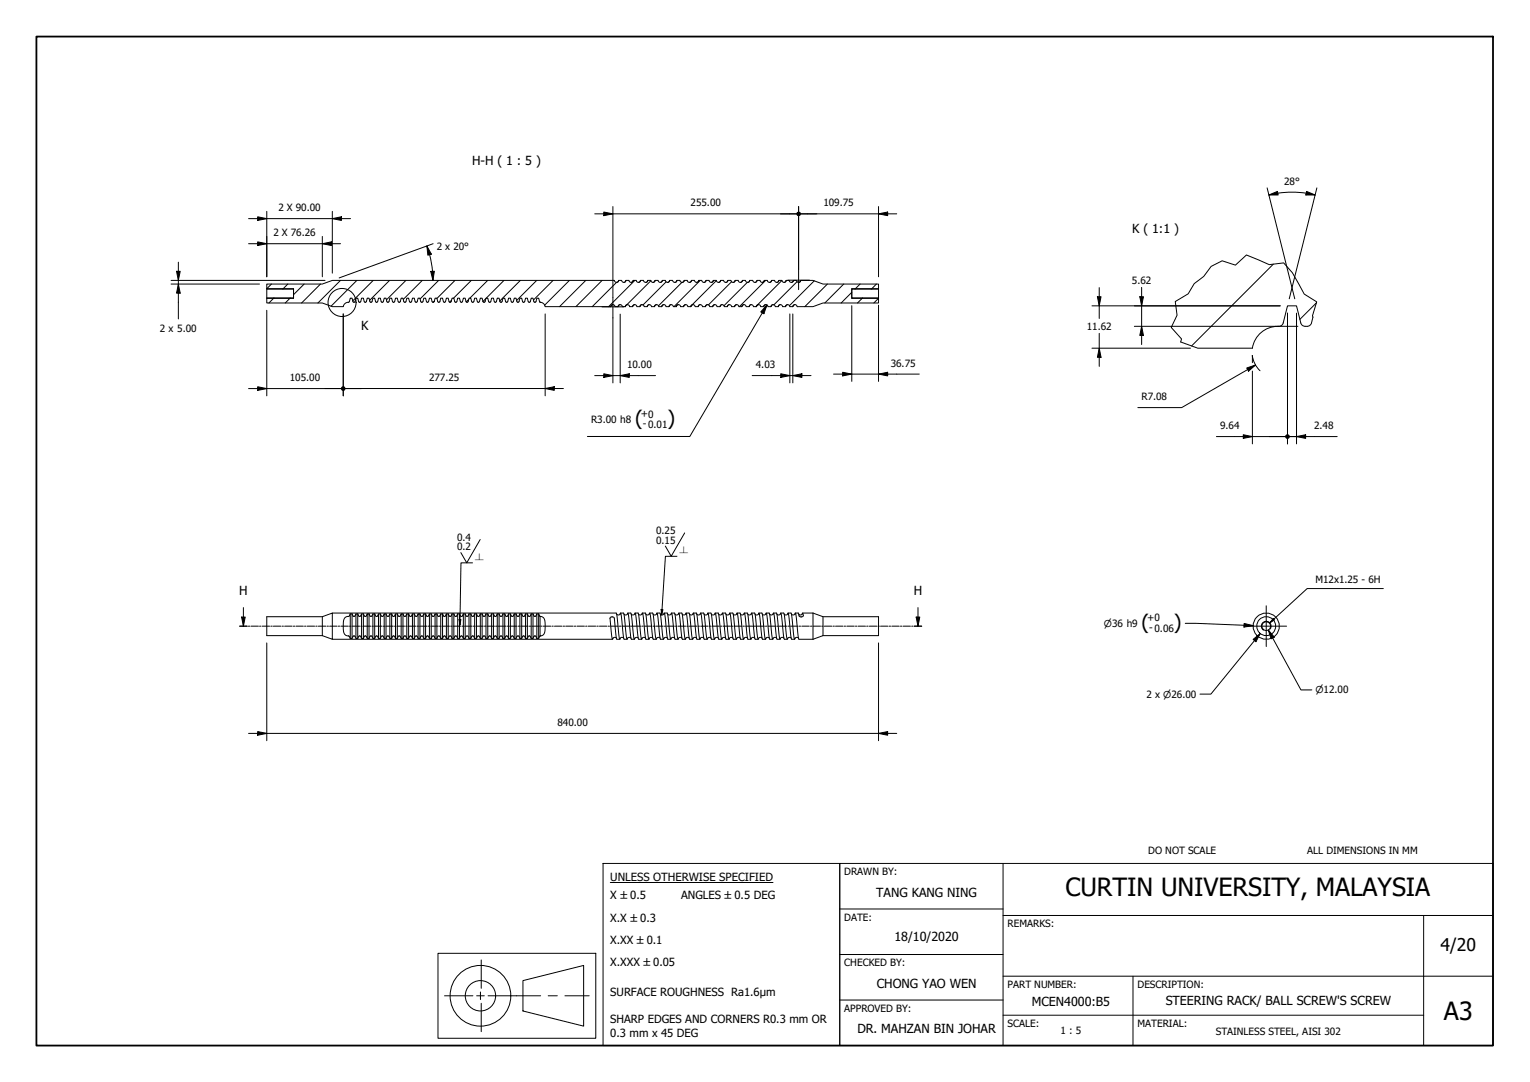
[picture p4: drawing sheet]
<svg xmlns="http://www.w3.org/2000/svg" width="420mm" height="297mm" viewBox="0 0 420 297" stroke-linecap="round" stroke-linejoin="round" font-family="sans-serif">
<!-- layer: Hatch (ISO) -->
<g fill="none" stroke="#000" stroke-width=".27">
<path d="M74.5 78l-1.2 1.3M79 78l-1.4 1.4M83.5 78l-2.9 2.9M88 78l-5.2 5.2M93.5 77l-6.2 6.2M98 77l-7.1 7.1M102.5 77l-5.6 5.6M107 77l-5.5 5.5M111.5 77l-5.4 5.3M116 77l-5.3 5.2M120.4 77l-5 5.1M124.9 77l-4.9 4.9"/>
<path d="M129.4 77l-4.8 4.9M133.9 77l-4.9 4.9M138.4 77l-4.9 4.9M142.9 77l-5.7 5.6M147.4 77l-5.5 5.5M151.9 77l-5.4 5.4M156.4 77l-6.8 6.8M160.9 77l-7.2 7.2M165.3 77l-7.1 7.2M169.3 77.5l-6.7 6.7M174.3 77l-7.2 7.2M178.7 77.1l-6.6 6.6"/>
<path d="M182.9 77.4l-6.3 6.3M187.3 77.5l-6.5 6.5M192.3 77l-7.2 7.2M196.7 77l-6.7 6.8M200.9 77.4l-6.4 6.3M205.2 77.5l-6.4 6.4M210.3 77l-7.2 7.2M214.7 77l-6.8 6.8M218.9 77.3l-6.4 6.4M223.6 77.1l-6.8 6.8M227.2 78l-6.2 6.2M231.7 78l-5.2 5.2"/>
<path d="M236.2 78l-1.4 1.4M240.7 78l-1.4 1.4M349.7 72.5l-22.5 22.5M75.2 81.8l-1.4 1.4M79.7 81.8l-1.4 1.4M119.3 82.6l-.4 .4M124 82.4l-.5 .5M128.7 82.2l-.7 .7M133.4 82l-.8 .8M171.8 84l-.2 .2M189.8 83.9l-.2 .3M207.9 83.8l-.4 .4"/>
<path d="M233.9 80.3l-2.9 2.9M236.9 81.8l-1.4 1.4M241.3 81.9l-1.3 1.3M361.5 83.1l-4.5 4.6"/>
</g>
<!-- layer: Visible (ISO) -->
<g fill="none" stroke="#000" stroke-width=".27">
<path d="M73.3 79.4v2.4M80.6 79.2v2.7M169.9 77h.8a.6 .6 0 0 0 .6 .5 .6 .6 0 0 0 .6-.5M169.9 77a.6 .6 0 0 1-.6 .5 .6 .6 0 0 1-.6-.5h-77.4l-2.8 1h-15.2v1.4h7.3v2.4h-7.3v1.4h15.2l2.8 1h3a2.25 2.25 0 0 1 1.7-1.4l.2-.9h.5l.2 .9 .4 .2 .2-.2 .2-.9h.5l.3 .9 .3 .2 .3-.2 .2-.9h.5l.2 .9 .4 .2 .2-.2 .2-.9h.5l.3 .9 .3 .2 .3-.2 .2-.9h.5l.2 .9 .4 .2 .2-.2 .2-.9h.5l.3 .9 .3 .2 .3-.2 .2-.9h.5l.2 .9 .4 .2M169.9 77l-.2 .4-.4 .1M171.9 77h.8a.6 .6 0 0 0 .6 .5 .6 .6 0 0 0 .6-.5M171.9 77l-.2 .4-.4 .1M173.9 77h.8a.6 .6 0 0 0 .6 .5 .6 .6 0 0 0 .6-.5M173.9 77l-.2 .4-.4 .1M175.8 77.2l-.5 .3M175.9 77h.8a.6 .6 0 0 0 .6 .5 .6 .6 0 0 0 .6-.5M175.9 77l-.1 .3"/>
<path d="M177.9 77h.8a.6 .6 0 0 0 .6 .5 .6 .6 0 0 0 .6-.5M177.9 77l-.2 .4-.4 .1M179.9 77h.8a.6 .6 0 0 0 .6 .5 .6 .6 0 0 0 .6-.5M179.9 77l-.2 .4-.4 .1M181.9 77h.8a.6 .6 0 0 0 .6 .5 .6 .6 0 0 0 .6-.5M181.9 77l-.2 .4-.4 .1M183.9 77h.8a.6 .6 0 0 0 .6 .5 .6 .6 0 0 0 .6-.5M183.9 77l-.2 .4-.4 .1M185.9 77h.8a.6 .6 0 0 0 .6 .5 .6 .6 0 0 0 .6-.5M185.9 77l-.2 .4-.4 .1M187.9 77h.8a.6 .6 0 0 0 .6 .5 .6 .6 0 0 0 .6-.5M187.9 77l-.2 .4-.4 .1"/>
<path d="M189.8 77.2l-.5 .3M189.9 77h.8a.6 .6 0 0 0 .6 .5 .6 .6 0 0 0 .6-.5M189.9 77l-.1 .3M191.8 77.2l-.5 .3M191.9 77h.8a.6 .6 0 0 0 .6 .5 .6 .6 0 0 0 .6-.5M191.9 77l-.1 .3M193.9 77h.8a.6 .6 0 0 0 .6 .5 .6 .6 0 0 0 .6-.5M193.9 77l-.2 .4-.4 .1M195.9 77h.8a.6 .6 0 0 0 .6 .5 .6 .6 0 0 0 .6-.5M195.9 77l-.2 .4-.4 .1M197.9 77h.8a.6 .6 0 0 0 .6 .5 .6 .6 0 0 0 .6-.5M197.9 77l-.2 .4-.4 .1"/>
<path d="M199.9 77h.8a.6 .6 0 0 0 .6 .5 .6 .6 0 0 0 .6-.5M199.9 77l-.2 .4-.4 .1M201.9 77h.8a.6 .6 0 0 0 .6 .5 .6 .6 0 0 0 .6-.5M201.9 77l-.2 .4-.4 .1M203.9 77h.8a.6 .6 0 0 0 .6 .5 .6 .6 0 0 0 .6-.5M203.9 77l-.2 .4-.4 .1M205.8 77.2l-.5 .3M205.9 77h.8a.6 .6 0 0 0 .6 .5 .6 .6 0 0 0 .6-.5M205.9 77l-.1 .3M207.9 77h.8a.6 .6 0 0 0 .6 .5 .6 .6 0 0 0 .6-.5M207.9 77l-.2 .4-.4 .1M209.9 77h.8a.6 .6 0 0 0 .6 .5 .6 .6 0 0 0 .6-.5"/>
<path d="M209.9 77l-.2 .4-.4 .1M211.9 77h.8a.6 .6 0 0 0 .6 .5 .6 .6 0 0 0 .6-.5M211.9 77l-.2 .4-.4 .1M213.9 77h.8a.6 .6 0 0 0 .6 .5 .6 .6 0 0 0 .6-.5M213.9 77l-.2 .4-.4 .1M215.9 77h.8a.6 .6 0 0 0 .6 .5 .6 .6 0 0 0 .6-.5M215.9 77l-.2 .4-.4 .1M217.9 77h.8a.6 .6 0 0 0 .6 .5 .6 .6 0 0 0 .6-.5M217.9 77l-.2 .4-.4 .1M219.8 77.2l-.5 .3M219.9 77h3.4l2.7 1h15.3v1.4h-7.4v2.4h7.4v1.4h-15.3l-2.7 1h-4.4a.6 .6 0 0 0-.6-.6 .6 .6 0 0 0-.6 .6M219.9 77l-.1 .3"/>
<path d="M233.9 79.2v2.7M241.3 79.4v2.4M114 82.8l-.2-.9h-.5l-.3 .9-.2 .2-.4-.2-.2-.9h-.5l-.2 .9-.4 .2-.2-.2-.2-.9h-.5l-.3 .9-.3 .2-.3-.2-.2-.9h-.5l-.2 .9-.4 .2-.2-.2-.2-.9h-.5l-.3 .9-.2 .2M114 82.8l.5 .1 .3-1h.5l.2 .9 .4 .2 .2-.2 .3-.9h.5l.2 .9 .4 .2 .2-.2 .2-.9h.5l.3 .9 .3 .2 .2-.2 .3-.9h.5l.2 .9 .4 .2 .2-.2 .2-.9h.5l.3 .9 .3 .2 .2-.2 .3-.9h.5l.2 .9 .4 .2 .2-.2 .2-.9h.5l.3 .9 .3 .2 .3-.2 .2-.9h.5l.2 .9 .4 .2M126.8 83l.2-.2 .2-.9h.5l.3 .9 .3 .2 .3-.2 .2-.9h.5l.2 .9 .4 .2 .2-.2 .2-.9h.5l.3 .9 .3 .2 .3-.2 .2-.9h.5l.2 .9 .4 .2 .2-.2 .3-.9h.4l.3 .9 .3 .2 .3-.2 .2-.9h.5l.2 .9 .4 .2 .2-.2 .3-.9h.5l.2 .9 .3 .2 .3-.2 .2-.9h.5l.2 .9 .4 .2 .2-.2 .3-.9h.5l.2 .9 .2 .2M140.6 83l.4-.2 .2-.9h.5l.2 .9 .4 .2 .2-.2 .3-.9h.5l.2 .9 .3 .2 .3-.2 .2-.9h.5l.2 .9 .4 .2 .2-.2 .3-.9h.5l.2 .9 .4 .2M147 83l.2-.2 .2-.9h.5l.4 1.1a1.42 1.42 0 0 1 1.4 1.2h18M167.7 84.2a.6 .6 0 0 1 .6-.6 .6 .6 0 0 1 .6 .6h.8M168.3 83.6l-.4 .2-.2 .4M169.7 84.2a.6 .6 0 0 1 .6-.6 .6 .6 0 0 1 .6 .6h.8M170.3 83.6l-.4 .2-.2 .4M171.7 84.2a.6 .6 0 0 1 .6-.6 .6 .6 0 0 1 .6 .6h.8"/>
<path d="M172.3 83.6l-.4 .2-.2 .4M173.7 84.2a.6 .6 0 0 1 .6-.6 .6 .6 0 0 1 .6 .6h.8M174.3 83.6l-.4 .2-.2 .4M175.7 84.2a.6 .6 0 0 1 .6-.6 .6 .6 0 0 1 .6 .6h.8M176.3 83.6l-.4 .2-.2 .4M177.7 84.2a.6 .6 0 0 1 .6-.6 .6 .6 0 0 1 .6 .6h.8M178.3 83.6l-.4 .2-.2 .4M179.7 84.2a.6 .6 0 0 1 .6-.6 .6 .6 0 0 1 .6 .6h.8M180.3 83.6l-.4 .2-.2 .4M181.7 84.2a.6 .6 0 0 1 .6-.6 .6 .6 0 0 1 .6 .6h.8M181.8 83.9l-.1 .3M182.3 83.6l-.5 .3"/>
<path d="M183.7 84.2a.6 .6 0 0 1 .6-.6 .6 .6 0 0 1 .6 .6h.8M184.3 83.6l-.4 .2-.2 .4M185.7 84.2a.6 .6 0 0 1 .6-.6 .6 .6 0 0 1 .6 .6h.8M186.3 83.6l-.4 .2-.2 .4M187.7 84.2a.6 .6 0 0 1 .6-.6 .6 .6 0 0 1 .6 .6h.8M188.3 83.6l-.4 .2-.2 .4M189.7 84.2a.6 .6 0 0 1 .6-.6 .6 .6 0 0 1 .6 .6h.8M190.3 83.6l-.4 .2-.2 .4M191.7 84.2a.6 .6 0 0 1 .6-.6 .6 .6 0 0 1 .6 .6h.8M192.3 83.6l-.4 .2-.2 .4M193.7 84.2a.6 .6 0 0 1 .6-.6 .6 .6 0 0 1 .6 .6h.8M194.3 83.6l-.4 .2-.2 .4"/>
<path d="M195.7 84.2a.6 .6 0 0 1 .6-.6 .6 .6 0 0 1 .6 .6h.8M195.8 83.9l-.1 .3M196.3 83.6l-.5 .3M197.7 84.2a.6 .6 0 0 1 .6-.6 .6 .6 0 0 1 .6 .6h.8M197.8 83.9l-.1 .3M198.3 83.6l-.5 .3M199.7 84.2a.6 .6 0 0 1 .6-.6 .6 .6 0 0 1 .6 .6h.8M200.3 83.6l-.3 .1-.3 .5M201.7 84.2a.6 .6 0 0 1 .6-.6 .6 .6 0 0 1 .6 .6h.8M202.3 83.6l-.3 .1-.3 .5M203.7 84.2a.6 .6 0 0 1 .6-.6 .6 .6 0 0 1 .6 .6h.8M204.3 83.6l-.3 .1-.3 .5"/>
<path d="M205.7 84.2a.6 .6 0 0 1 .6-.6 .6 .6 0 0 1 .6 .6h.8M206.3 83.6l-.4 .2-.2 .4M207.7 84.2a.6 .6 0 0 1 .6-.6 .6 .6 0 0 1 .6 .6h.8M208.3 83.6l-.4 .2-.2 .4M209.7 84.2a.6 .6 0 0 1 .6-.6 .6 .6 0 0 1 .6 .6h.8M209.8 83.9l-.1 .3M210.3 83.6l-.5 .3M211.7 84.2a.6 .6 0 0 1 .6-.6 .6 .6 0 0 1 .6 .6h.8M211.8 83.9l-.1 .3M212.3 83.6l-.5 .3M213.7 84.2a.6 .6 0 0 1 .6-.6 .6 .6 0 0 1 .6 .6h.8M214.3 83.6l-.4 .2-.2 .4"/>
<path d="M215.7 84.2a.6 .6 0 0 1 .6-.6 .6 .6 0 0 1 .6 .6h.8M216.3 83.6l-.4 .2-.2 .4M218.3 83.6l-.4 .2-.2 .4M350.9 89.6a7.1 7.1 0 0 0-7 6h-15l-4.7-1.7M360.6 87.1l-.4 1.5a1.61 1.61 0 0 1-1.5 1 1.61 1.61 0 0 1-1.5-1l-1.2-4.6h-2.4l-1.2 4.6a1.29 1.29 0 0 1-1.5 1M88.5 169.3l2.8-1v7.2l-2.8-1M88.5 169.3v5.2M88.5 169.3h-15.2v5.2h15.2M91.3 168.3h77.9l.8 6.3a.53 .53 0 0 0 .3 .8v-.2M91.3 175.5h76.9M96.2 168.5l-.1 .2a.67 .67 0 0 1-.9 .6 1.88 1.88 0 0 0-.9 2.1v.5a2.27 2.27 0 0 0 .9 2.6 .78 .78 0 0 1 1 .8M96.2 168.5h.5"/>
<path d="M96.2 168.5v6.8M96.7 168.5l.1 .2a.44 .44 0 0 0 .2 .5 .44 .44 0 0 0 .5-.1l.2-.6M96.7 175.3l.1-.2a.44 .44 0 0 1 .2-.5 .44 .44 0 0 1 .5 .1l.2 .6M96.7 168.5v6.8h-.5M98.2 168.5l.1 .2a.44 .44 0 0 0 .2 .5 .44 .44 0 0 0 .5-.1l.3-.6M98.2 175.3l.1-.2a.44 .44 0 0 1 .2-.5 .44 .44 0 0 1 .5 .1l.3 .6M98.2 168.5h-.5v6.8h.5M98.2 168.5v6.8M99.8 168.5l.1 .2a.44 .44 0 0 0 .2 .5 .44 .44 0 0 0 .5-.1l.2-.6M99.8 175.3l.1-.2a.44 .44 0 0 1 .2-.5 .44 .44 0 0 1 .5 .1l.2 .6M99.8 168.5h-.5v6.8h.5M99.8 168.5v6.8"/>
<path d="M101.3 168.5l.1 .2a.44 .44 0 0 0 .2 .5 .44 .44 0 0 0 .5-.1l.3-.6M101.3 175.3l.1-.2a.44 .44 0 0 1 .2-.5 .44 .44 0 0 1 .5 .1l.3 .6M101.3 168.5h-.5v6.8h.5M101.3 168.5v6.8M102.9 168.5l.1 .2a.44 .44 0 0 0 .2 .5 .44 .44 0 0 0 .5-.1l.2-.6M102.9 175.3l.1-.2a.44 .44 0 0 1 .2-.5 .44 .44 0 0 1 .5 .1l.2 .6M102.9 168.5h-.5v6.8h.5M102.9 168.5v6.8M104.4 168.5l.1 .2a.44 .44 0 0 0 .2 .5 .44 .44 0 0 0 .5-.1l.3-.6M104.4 175.3l.1-.2a.44 .44 0 0 1 .2-.5 .44 .44 0 0 1 .5 .1l.3 .6M104.4 168.5h-.5v6.8h.5M104.4 168.5v6.8"/>
<path d="M106 168.5l.1 .2a.44 .44 0 0 0 .2 .5 .44 .44 0 0 0 .5-.1l.3-.6M106 175.3l.1-.2a.44 .44 0 0 1 .2-.5 .44 .44 0 0 1 .5 .1l.3 .6M106 168.5h-.5v6.8h.5M106 168.5v6.8M107.6 168.5v.2a.44 .44 0 0 0 .2 .5 .44 .44 0 0 0 .5-.1l.3-.6M107.6 175.3v-.2a.44 .44 0 0 1 .2-.5 .44 .44 0 0 1 .5 .1l.3 .6M107.6 168.5h-.5v6.8h.5M107.6 168.5v6.8M109.1 168.5l.1 .2a.44 .44 0 0 0 .2 .5 .44 .44 0 0 0 .5-.1l.3-.6M109.1 175.3l.1-.2a.44 .44 0 0 1 .2-.5 .44 .44 0 0 1 .5 .1l.3 .6M109.1 168.5h-.5v6.8h.5M109.1 168.5v6.8"/>
<path d="M110.7 168.5v.2a.44 .44 0 0 0 .2 .5 .44 .44 0 0 0 .6-.1l.2-.6M110.7 175.3v-.2a.44 .44 0 0 1 .2-.5 .44 .44 0 0 1 .6 .1l.2 .6M110.7 168.5h-.5v6.8h.5M110.7 168.5v6.8M112.2 168.5l.1 .2a.44 .44 0 0 0 .2 .5 .44 .44 0 0 0 .5-.1l.3-.6M112.2 175.3l.1-.2a.44 .44 0 0 1 .2-.5 .44 .44 0 0 1 .5 .1l.3 .6M112.2 168.5h-.5v6.8h.5M112.2 168.5v6.8M113.8 168.5v.2a.44 .44 0 0 0 .2 .5 .44 .44 0 0 0 .6-.1l.2-.6M113.8 175.3v-.2a.44 .44 0 0 1 .2-.5 .44 .44 0 0 1 .6 .1l.2 .6M113.8 168.5h-.5v6.8h.5M113.8 168.5v6.8"/>
<path d="M115.3 168.5l.1 .2a.44 .44 0 0 0 .2 .5 .44 .44 0 0 0 .5-.1l.3-.6M115.3 175.3l.1-.2a.44 .44 0 0 1 .2-.5 .44 .44 0 0 1 .5 .1l.3 .6M115.3 168.5h-.5v6.8h.5M115.3 168.5v6.8M116.9 168.5l.1 .2a.44 .44 0 0 0 .2 .5 .44 .44 0 0 0 .5-.1l.2-.6M116.9 175.3l.1-.2a.44 .44 0 0 1 .2-.5 .44 .44 0 0 1 .5 .1l.2 .6M116.9 168.5h-.5v6.8h.5M116.9 168.5v6.8M118.4 168.5l.1 .2a.44 .44 0 0 0 .2 .5 .44 .44 0 0 0 .5-.1l.3-.6M118.4 175.3l.1-.2a.44 .44 0 0 1 .2-.5 .44 .44 0 0 1 .5 .1l.3 .6M118.4 168.5h-.5v6.8h.5M118.4 168.5v6.8"/>
<path d="M120 168.5l.1 .2a.44 .44 0 0 0 .2 .5 .44 .44 0 0 0 .5-.1l.2-.6M120 175.3l.1-.2a.44 .44 0 0 1 .2-.5 .44 .44 0 0 1 .5 .1l.2 .6M120 168.5h-.5v6.8h.5M120 168.5v6.8M121.5 168.5l.1 .2a.44 .44 0 0 0 .2 .5 .44 .44 0 0 0 .5-.1l.3-.6M121.5 175.3l.1-.2a.44 .44 0 0 1 .2-.5 .44 .44 0 0 1 .5 .1l.3 .6M121.5 168.5h-.5v6.8h.5M121.5 168.5v6.8M123.1 168.5l.1 .2a.44 .44 0 0 0 .2 .5 .44 .44 0 0 0 .5-.1l.2-.6M123.1 175.3l.1-.2a.44 .44 0 0 1 .2-.5 .44 .44 0 0 1 .5 .1l.2 .6M123.1 168.5h-.5v6.8h.5M123.1 168.5v6.8"/>
<path d="M124.1 168.5v6.8M124.1 168.5h.5M124.6 168.5v6.8h-.5M124.6 168.5l.1 .2a.44 .44 0 0 0 .2 .5 .44 .44 0 0 0 .5-.1l.3-.6M124.6 175.3l.1-.2a.44 .44 0 0 1 .2-.5 .44 .44 0 0 1 .5 .1l.3 .6M125.7 168.5h.5M125.7 168.5v6.8M126.2 168.5v6.8h-.5M126.2 168.5l.1 .2a.44 .44 0 0 0 .2 .5 .44 .44 0 0 0 .5-.1l.2-.6M126.2 175.3l.1-.2a.44 .44 0 0 1 .2-.5 .44 .44 0 0 1 .5 .1l.2 .6M127.2 168.5h.5M127.2 168.5v6.8"/>
<path d="M127.7 168.5v6.8h-.5M127.7 168.5l.1 .2a.44 .44 0 0 0 .2 .5 .44 .44 0 0 0 .5-.1l.3-.6M127.7 175.3l.1-.2a.44 .44 0 0 1 .2-.5 .44 .44 0 0 1 .5 .1l.3 .6M128.8 168.5h.5M128.8 168.5v6.8M129.3 168.5v6.8h-.5M129.3 168.5l.1 .2a.44 .44 0 0 0 .2 .5 .44 .44 0 0 0 .5-.1l.2-.6M129.3 175.3l.1-.2a.44 .44 0 0 1 .2-.5 .44 .44 0 0 1 .5 .1l.2 .6M130.3 168.5h.5M130.3 168.5v6.8M130.8 168.5v6.8h-.5M130.8 168.5l.1 .2a.44 .44 0 0 0 .2 .5 .44 .44 0 0 0 .5-.1l.3-.6"/>
<path d="M130.8 175.3l.1-.2a.44 .44 0 0 1 .2-.5 .44 .44 0 0 1 .5 .1l.3 .6M131.9 168.5h.5M131.9 168.5v6.8M132.4 168.5v6.8h-.5M132.4 168.5l.1 .2a.44 .44 0 0 0 .2 .5 .44 .44 0 0 0 .5-.1l.3-.6M132.4 175.3l.1-.2a.44 .44 0 0 1 .2-.5 .44 .44 0 0 1 .5 .1l.3 .6M133.5 168.5h.4M133.5 168.5v6.8M133.9 168.5v6.8h-.4M133.9 168.5l.1 .2a.44 .44 0 0 0 .2 .5 .44 .44 0 0 0 .5-.1l.3-.6M133.9 175.3l.1-.2a.44 .44 0 0 1 .2-.5 .44 .44 0 0 1 .5 .1l.3 .6M135 168.5h.5"/>
<path d="M135 168.5v6.8M135.5 168.5v6.8h-.5M135.5 168.5l.1 .2a.44 .44 0 0 0 .2 .5 .44 .44 0 0 0 .5-.1l.3-.6M135.5 175.3l.1-.2a.44 .44 0 0 1 .2-.5 .44 .44 0 0 1 .5 .1l.3 .6M136.6 168.5h.5M136.6 168.5v6.8M137.1 168.5v6.8h-.5M137.1 168.5v.2a.44 .44 0 0 0 .2 .5 .44 .44 0 0 0 .5-.1l.3-.6M137.1 175.3v-.2a.44 .44 0 0 1 .2-.5 .44 .44 0 0 1 .5 .1l.3 .6M138.1 168.5h.5M138.1 168.5v6.8M138.6 168.5v6.8h-.5"/>
<path d="M138.6 168.5l.1 .2a.44 .44 0 0 0 .2 .5 .44 .44 0 0 0 .5-.1l.3-.6M138.6 175.3l.1-.2a.44 .44 0 0 1 .2-.5 .44 .44 0 0 1 .5 .1l.3 .6M139.7 168.5h.5M139.7 168.5v6.8M140.2 168.5v6.8h-.5M140.2 168.5v.2a.44 .44 0 0 0 .2 .5 .44 .44 0 0 0 .6-.1l.2-.6M140.2 175.3v-.2a.44 .44 0 0 1 .2-.5 .44 .44 0 0 1 .6 .1l.2 .6M141.2 168.5h.5M141.2 168.5v6.8M141.7 168.5v6.8h-.5M141.7 168.5l.1 .2a.44 .44 0 0 0 .2 .5 .44 .44 0 0 0 .5-.1l.3-.6M141.7 175.3l.1-.2a.44 .44 0 0 1 .2-.5 .44 .44 0 0 1 .5 .1l.3 .6"/>
<path d="M142.8 168.5h.5M142.8 168.5v6.8M143.3 168.5v6.8h-.5M143.3 168.5v.2a.44 .44 0 0 0 .2 .5 .44 .44 0 0 0 .6-.1l.2-.6M143.3 175.3v-.2a.44 .44 0 0 1 .2-.5 .44 .44 0 0 1 .6 .1l.2 .6M144.3 168.5h.5M144.3 168.5v6.8M144.8 168.5v6.8h-.5M144.8 168.5l.1 .2a.44 .44 0 0 0 .2 .5 .44 .44 0 0 0 .5-.1l.3-.6M144.8 175.3l.1-.2a.44 .44 0 0 1 .2-.5 .44 .44 0 0 1 .5 .1l.3 .6M145.9 168.5h.5M145.9 168.5v6.8"/>
<path d="M146.4 168.5v6.8h-.5M146.4 168.5l.1 .2a.44 .44 0 0 0 .2 .5 .44 .44 0 0 0 .5-.1l.2-.6M146.4 175.3l.1-.2a.44 .44 0 0 1 .2-.5 .44 .44 0 0 1 .5 .1l.2 .6M147.4 168.5h.5M147.4 168.5v6.8M147.9 168.5v6.8h-.5M147.9 168.5l.4 .7M148.3 169.2l.1 5.4-.5 .7M148.3 169.2a1.66 1.66 0 0 1 1.4 2.2v.5a2.27 2.27 0 0 1-.9 2.6l-.5 .1M168.3 175.2l-.1 .3-.6-5a.77 .77 0 0 1 .2-1.1h.6a4.1 4.1 0 0 1 .5 2.6l.4 3.4 .9 .1M169.3 175.2a.55 .55 0 0 0-1 .1M170.3 168.6v-.2a.55 .55 0 0 1 .3 .8l.7 6.1 .1 .2h.8"/>
<path d="M170.3 168.6l-.1 .1a.56 .56 0 0 1-.9-.1M170.4 168.3h.8l.2 .3 .6 6a.55 .55 0 0 0 .3 .8v-.2M171.3 175.2a.55 .55 0 0 0-1 .1M172.3 168.6v-.2a.55 .55 0 0 1 .3 .8l.7 6 .1 .3h.8M172.3 168.6l-.1 .1a.56 .56 0 0 1-.9-.1M172.4 168.3h.8l.2 .3 .6 6a.55 .55 0 0 0 .3 .8v-.2M173.3 175.2a.55 .55 0 0 0-1 .1M174.3 168.6v-.2a.55 .55 0 0 1 .3 .8l.7 6.1 .1 .2h.8M174.3 168.6l-.1 .1a.56 .56 0 0 1-.9-.1M174.4 168.3h.8l.1 .2 .9 7 .1-.3M175.3 175.2a.55 .55 0 0 0-1 .1M176.3 168.6l.1-.2a.55 .55 0 0 1 .2 .8l.7 6.1 .1 .2h.8"/>
<path d="M176.3 168.6l-.1 .1a.56 .56 0 0 1-.9-.1M176.4 168.3h.8l.2 .3 .6 6a.55 .55 0 0 0 .3 .8v-.2M177.3 175.2a.55 .55 0 0 0-1 .1M178.3 168.6l.1-.2a.55 .55 0 0 1 .2 .8l.7 6 .1 .3h.8M178.3 168.6l-.1 .1a.56 .56 0 0 1-.9-.1M178.4 168.3h.8l.2 .3 .6 6a.55 .55 0 0 0 .3 .8v-.2M179.3 175.2a.55 .55 0 0 0-1 .1M180.3 168.6l.1-.2a.55 .55 0 0 1 .2 .8l.7 6.1 .1 .2h.8M180.3 168.6l-.1 .1a.56 .56 0 0 1-.9-.1M180.4 168.3h.8l.1 .2 .9 7 .1-.3M181.3 175.2l-.6-.2-.4 .3M182.3 168.6l.1-.2a.55 .55 0 0 1 .2 .8l.7 6.1 .1 .2h.8"/>
<path d="M182.3 168.6l-.1 .1a.56 .56 0 0 1-.9-.1M182.4 168.3h.8l.1 .2 .9 7 .1-.3M183.3 175.2l-.6-.2-.4 .3M184.3 168.6l.1-.2a.55 .55 0 0 1 .2 .8l.7 6 .1 .3h.8M184.3 168.6l-.1 .1a.56 .56 0 0 1-.9-.1M184.4 168.3h.8l.1 .2 .9 7 .1-.3M185.3 175.2l-.1-.1a.55 .55 0 0 0-.9 .2M186.3 168.6l.1-.2a.55 .55 0 0 1 .2 .8l.7 6.1 .1 .2h.8M186.3 168.6l-.1 .1a.56 .56 0 0 1-.9-.1M186.4 168.3h.8l.1 .2 .7 6.1a.54 .54 0 0 0 .3 .8v-.2M187.3 175.2a.55 .55 0 0 0-1 .1M188.3 168.6l.1-.2a.55 .55 0 0 1 .2 .8l.7 6.1 .1 .2h.8"/>
<path d="M188.3 168.6l-.1 .1a.56 .56 0 0 1-.9-.1M188.4 168.3h.8l.1 .2 .9 7 .1-.3M189.3 175.2a.55 .55 0 0 0-1 .1M190.3 168.6l.1-.3 .9 7 .1 .2h.8M190.3 168.6l-.1 .1a.56 .56 0 0 1-.9-.1M190.4 168.3h.8l.1 .2 .9 7 .1-.3M191.3 175.2a.55 .55 0 0 0-1 .1M192.3 168.6l.1-.3 .9 7 .1 .2h.8M192.3 168.6l-.1 .1a.56 .56 0 0 1-.9-.1M192.4 168.3h.8l.1 .2 .7 6.1a.54 .54 0 0 0 .3 .8v-.2M193.3 175.2a.55 .55 0 0 0-1 .1M194.3 168.6l.1-.3 .9 7 .1 .2h.8"/>
<path d="M194.3 168.6l-.1 .1a.56 .56 0 0 1-.9-.1M194.4 168.3h.8l.1 .2 .9 7 .1-.3M195.3 175.2a.55 .55 0 0 0-1 .1M196.3 168.6l.1-.3 .9 7 .1 .2h.8M196.3 168.6l-.1 .1a.56 .56 0 0 1-.9-.1M196.4 168.3h.8l.1 .2 .9 7 .1-.3M197.3 175.2a.55 .55 0 0 0-1 .1M198.3 168.6l.1-.3 .9 7 .1 .2h.8M198.3 168.6l-.1 .1a.56 .56 0 0 1-.9-.1M198.4 168.3h.8l.1 .2 .7 6.1a.53 .53 0 0 0 .3 .8v-.2M199.3 175.2a.55 .55 0 0 0-1 .1M200.3 168.6l.1-.3 .9 7 .1 .2h.8"/>
<path d="M200.3 168.6l-.1 .1a.56 .56 0 0 1-.9-.1M200.4 168.3h.8l.2 .3 .6 6a.55 .55 0 0 0 .3 .8v-.2M201.3 175.2a.55 .55 0 0 0-1 .1M202.3 168.6l.1-.3 .9 7 .1 .2h.8M202.3 168.6l-.1 .1a.56 .56 0 0 1-.9-.1M202.4 168.3h.8l.1 .2 .7 6.1a.55 .55 0 0 0 .3 .8v-.2M203.3 175.2a.55 .55 0 0 0-1 .1M204.3 168.6l.1-.3 .9 7 .1 .2h.8M204.3 168.6l-.4 .2-.6-.2M204.4 168.3h.8l.1 .2 .7 6.1a.53 .53 0 0 0 .3 .8v-.2M205.3 175.2a.55 .55 0 0 0-1 .1M206.3 168.6l.1-.3 .9 7 .1 .2h.8"/>
<path d="M206.3 168.6l-.4 .2-.6-.2M206.4 168.3h.8l.2 .3 .6 6a.55 .55 0 0 0 .3 .8v-.2M207.3 175.2a.55 .55 0 0 0-1 .1M208.3 168.6v-.2a.55 .55 0 0 1 .3 .8l.7 6 .1 .3h.8M208.3 168.6l-.4 .2-.6-.2M208.4 168.3h.8l.1 .2 .7 6.1a.55 .55 0 0 0 .3 .8v-.2M209.3 175.2a.55 .55 0 0 0-1 .1M210.3 168.6v-.2a.55 .55 0 0 1 .3 .8l.7 6.1 .1 .2h.8M210.3 168.6l-.1 .1a.56 .56 0 0 1-.9-.1M210.4 168.3h.8l.1 .2 .7 6.1a.53 .53 0 0 0 .3 .8v-.2M211.3 175.2a.55 .55 0 0 0-1 .1M212.3 168.6v-.2a.55 .55 0 0 1 .3 .8l.7 6 .1 .3h.8"/>
<path d="M212.3 168.6l-.1 .1a.56 .56 0 0 1-.9-.1M212.4 168.3h.8l.1 .2 .7 6.1a.55 .55 0 0 0 .3 .8v-.2M213.3 175.2a.55 .55 0 0 0-1 .1M214.3 168.6v-.2a.55 .55 0 0 1 .3 .8l.7 6 .1 .3h.8M214.3 168.6l-.1 .1a.56 .56 0 0 1-.9-.1M214.4 168.3h.8l.2 .3 .6 6a.55 .55 0 0 0 .3 .8v-.2M215.3 175.2a.55 .55 0 0 0-1 .1M216.3 168.6v-.2a.55 .55 0 0 1 .3 .8l.7 6.1 .1 .2h.8M216.3 168.6l-.1 .1a.56 .56 0 0 1-.9-.1M216.4 168.3h.8l.1 .2 .9 7 .1-.3M217.3 175.2a.55 .55 0 0 0-1 .1M218.3 168.6l.1-.2a.55 .55 0 0 1 .2 .8l.8 6.3h3.9"/>
<path d="M218.3 168.6l-.1 .1a.56 .56 0 0 1-.9-.1M218.4 168.3h.8a.88 .88 0 0 0 1.2 1 .61 .61 0 0 0 0-1l-.1 .3M219.3 175.2a.55 .55 0 0 0-1 .1M220.3 168.6l-.1 .1a.56 .56 0 0 1-.9-.1M220.4 168.3h2.9M223.3 168.3l2.7 1v5.2l-2.7 1M223.3 168.3v7.2M226 169.3h15.3v5.2h-15.3"/>
<circle cx="347.7" cy="171.9" r="1.2"/>
<circle cx="347.7" cy="171.9" r="2.6"/>
<circle cx="347.7" cy="171.9" r="3.6"/>
</g>
<!-- layer: Visible Narrow (ISO) -->
<path d="M73.3 79.2h7.3M233.9 79.2h7.4M73.3 81.9h7.3M233.9 81.9h7.4M348.8 172.7a1.34 1.34 0 0 0-.3-1.9 1.34 1.34 0 0 0-1.9 .3 1.34 1.34 0 0 0 .4 1.9" fill="none" stroke="#000" stroke-width=".27"/>
<!-- layer: Break Line (ISO) -->
<path d="M360.6 87.1l-.2-.4 1.2-3.8-3.4-2.2-3.3-5.8-2.4-2.7-3.9 .5-6.3-2.7-3 2.8-3.7-1.2-3 1.5-2.1 2.8-2.6 2-1.6 2.8-3.6 2.1 .5 3.7-1.6 3.4 2.9 3.1-.3 .9" fill="none" stroke="#000" stroke-width=".27"/>
<!-- layer: Section Line (ISO) -->
<g fill="none" stroke="#000" stroke-width=".27">
<path d="M65.8 171.9h2.1M66.3 169.4h1l-.5 2.5zM66.8 166.8v5.1M68.2 171.9h.4M68.9 171.9h2.1M71.3 171.9h.4M72 171.9h2M74.4 171.9h.4M75.1 171.9h2M77.4 171.9h.4M78.2 171.9h2M80.5 171.9h.4"/>
<path d="M81.3 171.9h2M83.6 171.9h.4M84.3 171.9h2.1M86.7 171.9h.4M87.4 171.9h2.1M89.8 171.9h.4M90.5 171.9h2.1M92.9 171.9h.4M93.6 171.9h2.1M96 171.9h.4M96.7 171.9h2M99.1 171.9h.4"/>
<path d="M99.8 171.9h2M102.2 171.9h.3M102.9 171.9h2M105.2 171.9h.4M106 171.9h2M108.3 171.9h.4M109 171.9h2.1M111.4 171.9h.4M112.1 171.9h2.1M114.5 171.9h.4M115.2 171.9h2.1M117.6 171.9h.4"/>
<path d="M118.3 171.9h2M120.7 171.9h.4M121.4 171.9h2M123.8 171.9h.4M124.5 171.9h2M126.9 171.9h.3M127.6 171.9h2M129.9 171.9h.4M130.7 171.9h2M133 171.9h.4M133.7 171.9h2.1M136.1 171.9h.4"/>
<path d="M136.8 171.9h2.1M139.2 171.9h.4M139.9 171.9h2.1M142.3 171.9h.4M143 171.9h2M145.4 171.9h.4M146.1 171.9h2M148.5 171.9h.4M149.2 171.9h2M151.5 171.9h.4M152.3 171.9h2M154.6 171.9h.4"/>
<path d="M155.4 171.9h2M157.7 171.9h.4M158.4 171.9h2.1M160.8 171.9h.4M161.5 171.9h2.1M163.9 171.9h.4M164.6 171.9h2.1M167 171.9h.4M167.7 171.9h2.1M170.1 171.9h.4M170.8 171.9h2M173.2 171.9h.4"/>
<path d="M173.9 171.9h2M176.2 171.9h.4M177 171.9h2M179.3 171.9h.4M180.1 171.9h2M182.4 171.9h.4M183.1 171.9h2.1M185.5 171.9h.4M186.2 171.9h2.1M188.6 171.9h.4M189.3 171.9h2.1M191.7 171.9h.4"/>
<path d="M192.4 171.9h2.1M194.8 171.9h.4M195.5 171.9h2M197.9 171.9h.4M198.6 171.9h2M201 171.9h.3M201.7 171.9h2M204 171.9h.4M204.8 171.9h2M207.1 171.9h.4M207.8 171.9h2.1M210.2 171.9h.4"/>
<path d="M210.9 171.9h2.1M213.3 171.9h.4M214 171.9h2.1M216.4 171.9h.4M217.1 171.9h2M219.5 171.9h.4M220.2 171.9h2M222.6 171.9h.4M223.3 171.9h2M225.7 171.9h.3M226.4 171.9h2M228.7 171.9h.4"/>
<path d="M229.5 171.9h2M231.8 171.9h.4M232.5 171.9h2.1M234.9 171.9h.4M235.6 171.9h2.1M238 171.9h.4M238.7 171.9h2.1M241.1 171.9h.4M241.8 171.9h2.1M244.2 171.9h.4M244.9 171.9h2M247.3 171.9h.4"/>
<path d="M248 171.9h2M250.3 171.9h.4M251.1 171.9h2M251.6 169.4h1l-.5 2.5zM252.1 166.8v5.1"/>
</g>
<g fill="#000">
<path d="M66.3 169.4h1l-.5 2.5z" fill-rule="evenodd"/>
<path d="M251.6 169.4h1l-.5 2.5z" fill-rule="evenodd"/>
</g>
<!-- layer: Detail Boundary (ISO) -->
<circle cx="93.9" cy="83" r="3.9" fill="none" stroke="#000" stroke-width=".27"/>
<!-- layer: Border (ISO) -->
<path d="M10 10h400v277h-400z" fill="none" stroke="#000" stroke-width=".5"/>
<!-- layer: Title (ISO) -->
<g fill="none" stroke="#000" stroke-width=".27">
<path d="M165.6 237h65v50h-65zM230.6 237h179.4v50h-179.4zM275.5 237v50M167.6 242.3h44.7M230.6 249.5h44.9M275.5 251.3h134.5M391 251.3v35.7M120.3 261.7h43.3v23.3h-43.3zM122.1 273.4h7.8M130.9 273.4h2.1M131.9 272.3v2.1M132.2 263.5v7.8"/>
<path d="M132.2 275.4v7.8M134 273.4h14.5M143.6 269.2l16.7-4.2v16.7l-16.7-4.2zM150.5 273.4h2.6M155.1 273.4h6.7M230.6 274.5h44.9M230.6 262h44.9M275.5 278.7h115.5M275.5 268h134.5M311.1 268v19"/>
<circle cx="131.9" cy="273.4" r="8.3"/>
<circle cx="131.9" cy="273.4" r="4.2"/>
</g>
<!-- layer: Dimension (ISO) -->
<g fill="none" stroke="#000" stroke-width=".27">
<path d="M70.8 59.5l2.5 .5-2.5 .5zM73.3 58v18M91.3 58v17M163.3 58.7h83M165.8 58.2l2.5 .5-2.5 .5zM168.3 56.7v24.9M219.3 56.7v17.2M241.3 58.7l2.5-.5v1zM241.3 56.7v19.3M348 51.6l7.6 30.4M348.5 53.5l2.3-1 .2 1zM348.5 53.5a26.3 26.3 0 0 1 12.7 0"/>
<path d="M358.8 52.5l2.4 1h-2.6zM361.6 51.6l-7.6 30.4M47 78h24.3M47 77h42.3M48.5 74.5h1l-.5 2.5zM49 78l.5 2.5h-1zM49 72v15.6M68.3 66.9h25.2M68.3 60h28M70.8 66.4l2.5 .5-2.5 .5zM88.5 66.9l2.5-.5v1zM88.5 64.9v11.1"/>
<path d="M91.3 60l2.5-.5v1zM117.2 67.5l1.3 2.3-1 .3zM117.2 67.5l1.2 4.4 .5 5.1M118.3 74.5h1l-.4 2.5zM118.9 66.9l-25.8 9.4M301.9 79v8.4M313.5 78.9v15.7M73.3 85.2v23.5M94.3 86.2v22.5M149.7 86.2v22.5M168.3 87.2v17.9M170.3 86.2v18.9"/>
<path d="M210.6 83.7l-.8 2.4-.9-.5zM210.6 83.7l-21.2 36.1h-28.1M216.9 86.2v18.9M217.7 86.2v18.9M233.9 83.9v20.8M241.3 83.8v20.9M299.9 95.6h27M299.9 84h51.7M301.4 81.5h1l-.5 2.5zM301.9 95.6l.5 2.5h-1zM301.9 91.5v9.1M311.5 89.6h44.9"/>
<path d="M313 81.5h1l-.5 2.5zM313.5 89.6l.5 2.5h-1zM343.9 97.6l.9 2.6 1.2 1.6M343.9 97.6v2M353.6 86v35.9M356 86v35.9M70.8 106.2l2.5 .5-2.5 .5zM149.7 106.7l2.5-.5v1zM154.7 106.7h-86.4M163.3 103.1h16.7M165.8 102.6l2.5 .5-2.5 .5zM170.3 103.1l2.5-.5v1z"/>
<path d="M206.6 103.1h16.1M214.4 102.6l2.5 .5-2.5 .5zM217.7 103.1l2.5-.5v1zM228.9 102.7h23.5M231.4 102.2l2.5 .5-2.5 .5zM241.3 102.7l2.5-.5v1zM334 119.9h33.2M341.4 119.4l2.5 .5-2.5 .5zM342.4 101l2.4-.8-1.9 1.7zM343.9 101.9v20M344.8 100.2l-20.3 11.7h-12M356 119.9l2.5-.5v1z"/>
<path d="M73.3 176.5v26.8M241.3 176.5v26.8M325.5 171.1l18.6 .7M341.7 171.2l2.4 .6-2.5 .4zM344.1 175.5l2-1.6-1.2 2.3zM346.1 173.9l-13.6 16.7h-3M348.3 173l1.6 1.9-.8 .5zM348.3 173l9 16.4h3M68.3 201.3h178M70.8 200.8l2.5 .5-2.5 .5zM241.3 201.3l2.5-.5v1z"/>
</g>
<g fill="#000">
<path d="M91.3 60l2.5-.5v1z" fill-rule="evenodd"/>
<path d="M165.8 58.2l2.5 .5-2.5 .5z" fill-rule="evenodd"/>
<path d="M241.3 58.7l2.5-.5v1z" fill-rule="evenodd"/>
<path d="M348.5 53.5l2.3-1 .2 1z" fill-rule="evenodd"/>
<path d="M358.8 52.5l2.4 1h-2.6z" fill-rule="evenodd"/>
<path d="M48.5 74.5h1l-.5 2.5z" fill-rule="evenodd"/>
<path d="M70.8 66.4l2.5 .5-2.5 .5z" fill-rule="evenodd"/>
<path d="M70.8 59.5l2.5 .5-2.5 .5z" fill-rule="evenodd"/>
<path d="M88.5 66.9l2.5-.5v1z" fill-rule="evenodd"/>
<path d="M118.3 74.5h1l-.4 2.5z" fill-rule="evenodd"/>
<path d="M117.2 67.5l1.3 2.3-1 .3z" fill-rule="evenodd"/>
<path d="M49 78l.5 2.5h-1z" fill-rule="evenodd"/>
<path d="M210.6 83.7l-.8 2.4-.9-.5z" fill-rule="evenodd"/>
<path d="M301.4 81.5h1l-.5 2.5z" fill-rule="evenodd"/>
<path d="M301.9 95.6l.5 2.5h-1z" fill-rule="evenodd"/>
<path d="M313 81.5h1l-.5 2.5z" fill-rule="evenodd"/>
<path d="M313.5 89.6l.5 2.5h-1z" fill-rule="evenodd"/>
<path d="M70.8 106.2l2.5 .5-2.5 .5z" fill-rule="evenodd"/>
<path d="M149.7 106.7l2.5-.5v1z" fill-rule="evenodd"/>
<path d="M165.8 102.6l2.5 .5-2.5 .5z" fill-rule="evenodd"/>
<path d="M170.3 103.1l2.5-.5v1z" fill-rule="evenodd"/>
<path d="M214.4 102.6l2.5 .5-2.5 .5z" fill-rule="evenodd"/>
<path d="M217.7 103.1l2.5-.5v1z" fill-rule="evenodd"/>
<path d="M231.4 102.2l2.5 .5-2.5 .5z" fill-rule="evenodd"/>
<path d="M241.3 102.7l2.5-.5v1z" fill-rule="evenodd"/>
<path d="M342.4 101l2.4-.8-1.9 1.7z" fill-rule="evenodd"/>
<path d="M356 119.9l2.5-.5v1z" fill-rule="evenodd"/>
<path d="M341.4 119.4l2.5 .5-2.5 .5z" fill-rule="evenodd"/>
<path d="M341.7 171.2l2.4 .6-2.5 .4z" fill-rule="evenodd"/>
<path d="M344.1 175.5l2-1.6-1.2 2.3z" fill-rule="evenodd"/>
<path d="M348.3 173l1.6 1.9-.8 .5z" fill-rule="evenodd"/>
<path d="M70.8 200.8l2.5 .5-2.5 .5z" fill-rule="evenodd"/>
<path d="M241.3 201.3l2.5-.5v1z" fill-rule="evenodd"/>
<circle cx="219.3" cy="58.7" r=".62"/>
<circle cx="219.3" cy="58.7" r=".63"/>
<circle cx="94.3" cy="106.7" r=".63"/>
<circle cx="94.3" cy="106.7" r=".62"/>
<circle cx="353.6" cy="119.9" r=".62"/>
</g>
<!-- layer: Symbol (ISO) -->
<path d="M129.8 154.5h-3.2l-.3 17.1M131.9 148.1l-3.7 6.4-1.6-2.8M185.9 152.7h-3.2l-1 16.1M188 146.3l-3.7 6.4-1.6-2.8M126.1 170.1h.5l-.3 1.5zM181.6 167.3l.4 .1-.3 1.4zM349.6 169.8l.4 .4-1.3 .8zM379.9 161.6h-20.9l-10.3 9.4" fill="none" stroke="#000" stroke-width=".27"/>
<g fill="#000">
<path d="M126.1 170.1h.5l-.3 1.5z" fill-rule="evenodd"/>
<path d="M181.6 167.3l.4 .1-.3 1.4z" fill-rule="evenodd"/>
<path d="M349.6 169.8l.4 .4-1.3 .8z" fill-rule="evenodd"/>
</g>
<!-- layer: Center Mark (ISO) -->
<path d="M216.3 76.9h6M219.3 73.9v5.6M165.3 84.2h6M168.3 81.6v5.6M342.1 171.9h11.2M347.7 166.3v11.2" fill="none" stroke="#000" stroke-width=".27"/>
<g font-size="6.9">
<text x="292.6" y="246.1">CURTIN UNIVERSITY, MALAYSIA</text>
<text x="396.5" y="280">A3</text>
</g>
<g font-size="5.5">
<text x="174.4" y="116.7">(</text>
<text x="183.3" y="116.7">)</text>
<text x="313.4" y="172.7">(</text>
<text x="322.4" y="172.7">)</text>
</g>
<text font-size="4.8" x="395.6" y="261.1">4/20</text>
<g font-size="3.4">
<text x="129.7" y="45.2">H-H ( 1 : 5 )</text>
<text x="310.9" y="64">K ( 1:1 )</text>
<text x="99.2" y="90.6">K</text>
<text x="65.7" y="163.3">H</text>
<text x="250.9" y="163.3">H</text>
<text x="240.6" y="246.2">TANG KANG NING</text>
<text x="245.6" y="258.4">18/10/2020</text>
<text x="240.8" y="271.2">CHONG YAO WEN</text>
<text x="283.4" y="276.2">MCEN4000:B5</text>
<text x="320.1" y="276">STEERING RACK/ BALL SCREW'S SCREW</text>
<text x="235.4" y="283.7">DR. MAHZAN BIN JOHAR</text>
</g>
<g font-size="3.1">
<text x="167.6" y="241.8">UNLESS OTHERWISE SPECIFIED</text>
<text x="167.6" y="246.9">X ±0.5</text>
<text x="187.1" y="246.9">ANGLES ±0.5 DEG</text>
<text x="167.6" y="253">X.X ±0.3</text>
<text x="167.6" y="259.1">X.XX ±0.1</text>
<text x="167.6" y="265.1">X.XXX ±0.05</text>
<text x="167.6" y="273.5">SURFACE ROUGHNESS Ra1.6µm</text>
<text x="167.6" y="280.9">SHARP EDGES AND CORNERS R0.3 mm OR</text>
<text x="167.6" y="284.6">0.3 mm x 45 DEG</text>
</g>
<g font-size="2.7">
<text x="352.7" y="50.7">28°</text>
<text x="76.4" y="58">2 X 90.00</text>
<text x="189.6" y="56.7">255.00</text>
<text x="226.1" y="56.7">109.75</text>
<text x="75.1" y="64.9">2 X 76.26</text>
<text x="119.9" y="68.6">2 x 20°</text>
<text x="310.8" y="77.9">5.62</text>
<text x="43.9" y="91">2 x 5.00</text>
<text x="298.4" y="90.5">11.62</text>
<text x="172.2" y="101.1">10.00</text>
<text x="207.6" y="101.1">4.03</text>
<text x="244.6" y="100.7">36.75</text>
<text x="79.6" y="104.6">105.00</text>
<text x="117.8" y="104.6">277.25</text>
<text x="313.5" y="109.9">R7.08</text>
<text x="162.3" y="116.2">R3.00 h8</text>
<text x="176" y="114.5">+0</text>
<text x="176.5" y="117.3">- 0.01</text>
<text x="335" y="117.8">9.64</text>
<text x="360.9" y="117.8">2.48</text>
<text x="125.5" y="148.5">0.4</text>
<text x="180.2" y="146.7">0.25</text>
<text x="180.2" y="149.3">0.15</text>
<text x="125.5" y="151.1">0.2</text>
<text x="361.2" y="160">M12x1.25 - 6H</text>
<text x="315" y="170.5">+0</text>
<text x="315.5" y="173.3">- 0.06</text>
<text x="314.9" y="191.5">2 x ⌀26.00</text>
<text x="153.1" y="199.3">840.00</text>
<text x="315.3" y="234.4">DO NOT SCALE</text>
<text x="359" y="234.4">ALL DIMENSIONS IN MM</text>
<text x="231.9" y="240.3">DRAWN BY:</text>
<text x="231.9" y="252.8">DATE:</text>
<text x="276.7" y="254.6">REMARKS:</text>
<text x="231.9" y="265.3">CHECKED BY:</text>
<text x="276.7" y="271.2">PART NUMBER:</text>
<text x="312.4" y="271.3">DESCRIPTION:</text>
<text x="231.9" y="277.8">APPROVED BY:</text>
<text x="276.7" y="282">SCALE:</text>
<text x="312.4" y="282">MATERIAL:</text>
<text x="291.3" y="284">1 : 5</text>
<text x="333.9" y="284">STAINLESS STEEL, AISI 302</text>
</g>
<g font-size="2.6">
<text x="303.2" y="172.2">⌀36 h9</text>
<text x="361.3" y="190.4">⌀12.00</text>
</g>
<g font-size="1.6">
<text x="130.4" y="153.7">⟂</text>
<text x="186.5" y="151.9">⟂</text>
</g>
</svg>
